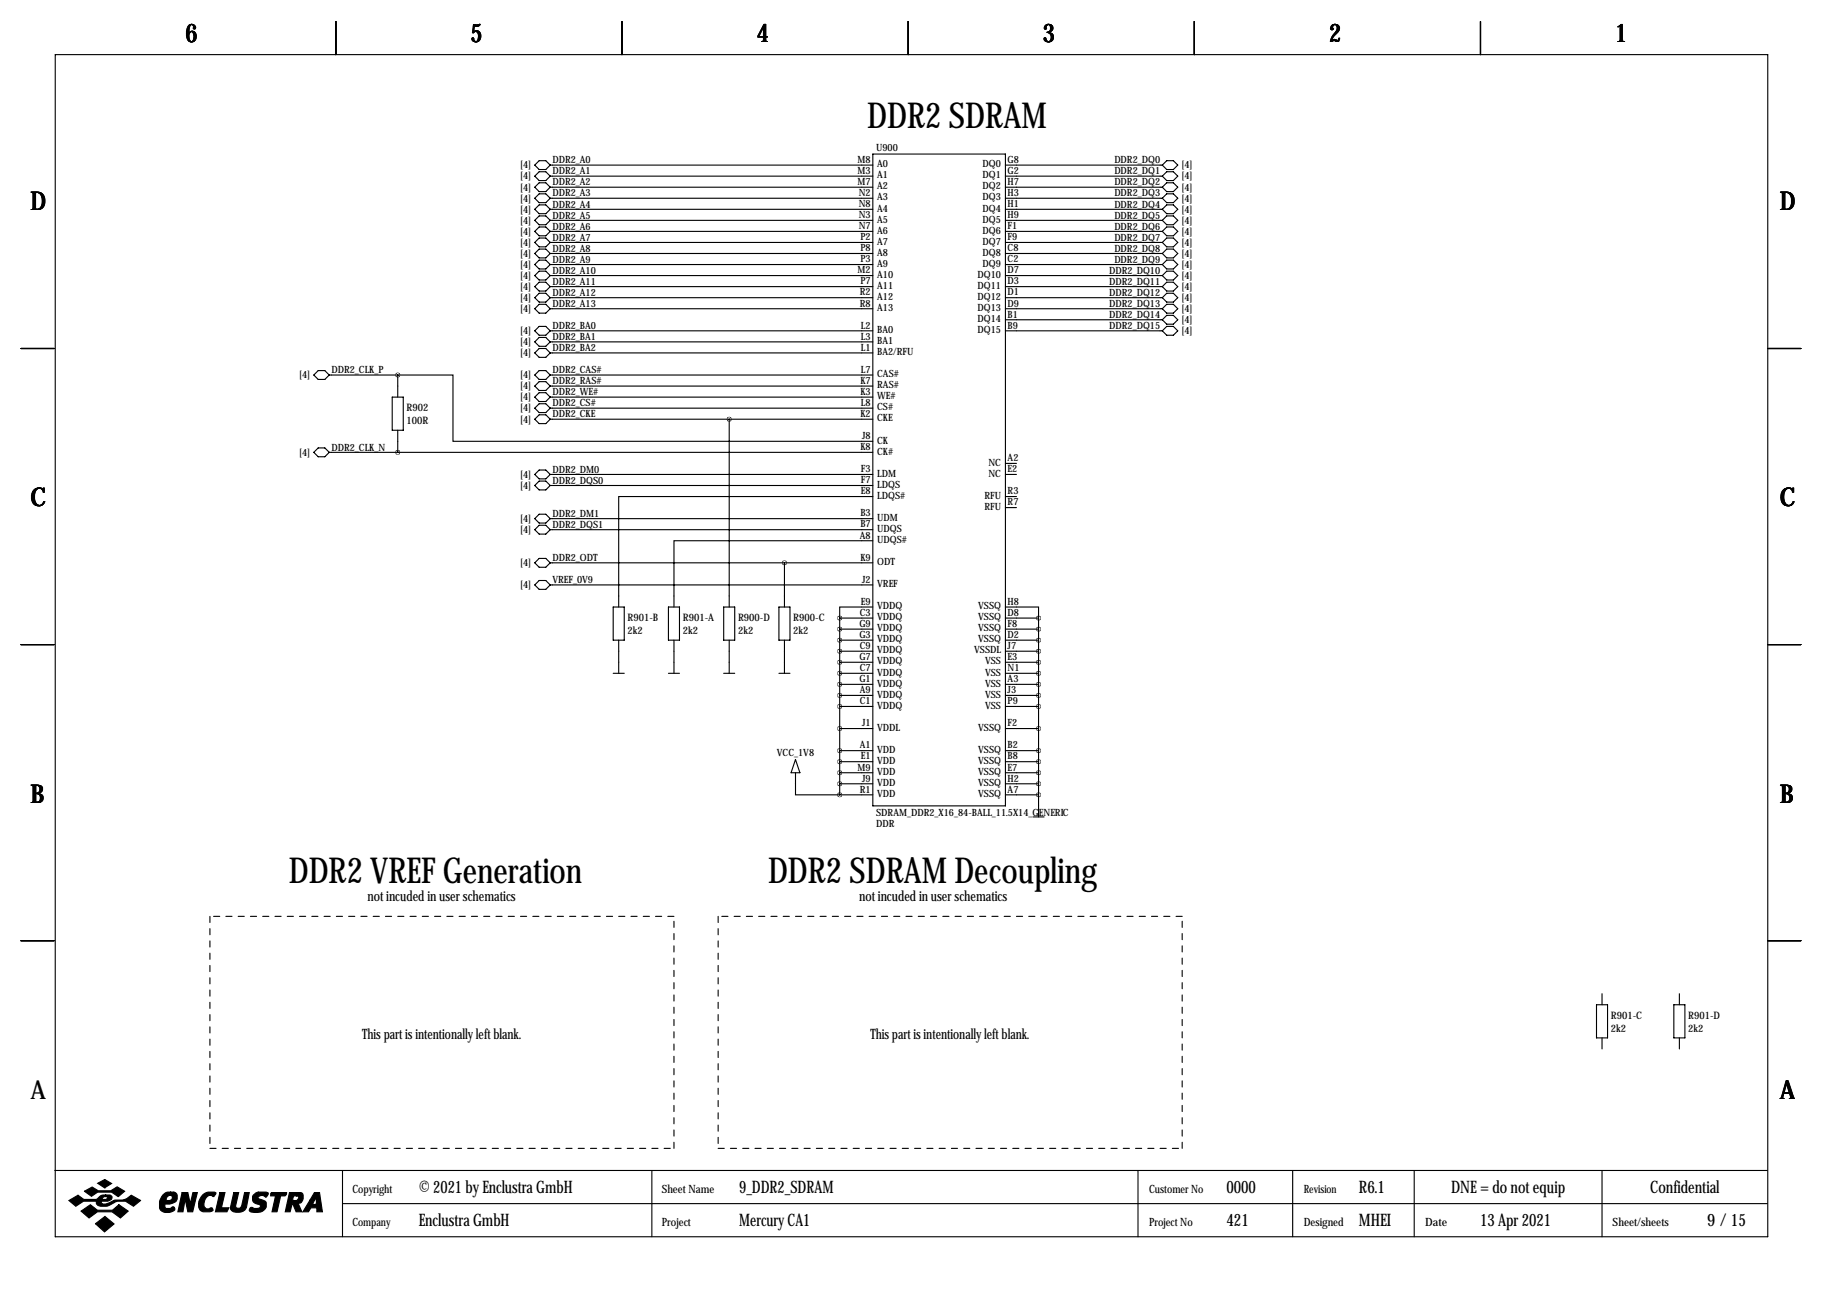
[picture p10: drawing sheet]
<svg xmlns="http://www.w3.org/2000/svg" width="419mm" height="297mm" viewBox="0 0 419 297" stroke-linecap="round" stroke-linejoin="round" font-family="sans-serif">
<g fill="none" stroke="#000" stroke-width=".25">
<path d="M12.7 12.6h393.7v271.7h-393.7zM77.2 4.9v7.7M143 4.9v7.7M208.8 4.9v7.7M274.6 4.9v7.7M340.4 4.9v7.7M124 36.9h1.5l1 1.1-1 1h-1.5l-1.1-1zM124 39.5h1.5l1 1-1 1h-1.5l-1.1-1zM126.5 38h74.2M200.7 35.4h30.4v149.9h-30.4zM231.1 38h36.1M268.2 36.9h1.5l1.1 1.1-1.1 1h-1.5l-1-1z"/>
<path d="M268.2 39.5h1.5l1.1 1-1.1 1h-1.5l-1-1zM124 59.8h1.5l1 1-1 1h-1.5l-1.1-1zM124 57.3h1.5l1 1-1 1h-1.5l-1.1-1zM124 49.6h1.5l1 1.1-1 1h-1.5l-1.1-1zM124 52.2h1.5l1 1-1 1h-1.5l-1.1-1zM124 44.6h1.5l1 1-1 1h-1.5l-1.1-1zM124 47.1h1.5l1 1-1 1h-1.5l-1.1-1zM124 54.7h1.5l1 1-1 1.1h-1.5l-1.1-1.1zM124 42h1.5l1 1-1 1.1h-1.5l-1.1-1.1zM126.5 40.5h74.2M126.5 43h74.2M126.5 45.6h74.2"/>
<path d="M126.5 48.1h74.2M126.5 50.7h74.2M126.5 53.2h74.2M126.5 55.7h74.2M126.5 58.3h74.2M231.1 40.5h36.1M231.1 43h36.1M231.1 45.6h36.1M231.1 48.1h36.1M231.1 50.7h36.1M231.1 53.2h36.1M231.1 55.7h36.1"/>
<path d="M231.1 58.3h36.1M268.2 59.8h1.5l1.1 1-1.1 1h-1.5l-1-1zM268.2 57.3h1.5l1.1 1-1.1 1h-1.5l-1-1zM268.2 49.6h1.5l1.1 1.1-1.1 1h-1.5l-1-1zM268.2 52.2h1.5l1.1 1-1.1 1h-1.5l-1-1zM268.2 44.6h1.5l1.1 1-1.1 1h-1.5l-1-1zM268.2 47.1h1.5l1.1 1-1.1 1h-1.5l-1-1zM268.2 54.7h1.5l1.1 1-1.1 1.1h-1.5l-1-1.1zM268.2 42h1.5l1.1 1-1.1 1.1h-1.5l-1-1.1zM124 70h1.5l1 1-1 1h-1.5l-1.1-1zM124 64.9h1.5l1 1-1 1h-1.5l-1.1-1zM124 67.4h1.5l1 1-1 1.1h-1.5l-1.1-1.1z"/>
<path d="M124 75h1.5l1 1.1-1 1h-1.5l-1.1-1zM124 62.3h1.5l1 1.1-1 1h-1.5l-1.1-1zM124 77.6h1.5l1 1-1 1h-1.5l-1.1-1zM126.5 60.8h74.2M126.5 63.4h74.2M126.5 65.9h74.2M126.5 68.4h74.2M126.5 71h74.2M126.5 76.1h74.2M126.5 78.6h74.2M231.1 60.8h36.1M231.1 63.4h36.1"/>
<path d="M231.1 65.9h36.1M231.1 68.4h36.1M231.1 71h36.1M231.1 76.1h36.1M231.1 73.5h36.1M268.2 70h1.5l1.1 1-1.1 1h-1.5l-1-1zM268.2 72.5h1.5l1.1 1-1.1 1h-1.5l-1-1zM268.2 64.9h1.5l1.1 1-1.1 1h-1.5l-1-1zM268.2 67.4h1.5l1.1 1-1.1 1.1h-1.5l-1-1.1zM268.2 75h1.5l1.1 1.1-1.1 1h-1.5l-1-1zM268.2 62.3h1.5l1.1 1.1-1.1 1h-1.5l-1-1zM4.8 80.1h7.6"/>
<path d="M72.1 86.2l1.1-1h1.5l1 1-1 1h-1.5zM75.7 86.2h15.7M90.2 91.3h2.5v7.6h-2.5zM91.4 86.2h12.7v15.3h96.6M91.4 86.2v5.1M91.4 98.9v5.1M124 80.1h1.5l1 1-1 1.1h-1.5l-1.1-1.1zM124 85.2h1.5l1 1-1 1h-1.5l-1.1-1zM124 87.7h1.5l1 1.1-1 1h-1.5l-1.1-1zM124 90.3h1.5l1 1-1 1h-1.5l-1.1-1zM124 92.8h1.5l1 1-1 1.1h-1.5l-1.1-1.1zM124 95.4h1.5l1 1-1 1h-1.5l-1.1-1z"/>
<path d="M126.5 91.3h74.2M126.5 81.1h74.2M126.5 86.2h74.2M126.5 88.8h74.2M126.5 93.8h74.2M126.5 96.4h74.2M167.6 96.4v43.2M406.4 80.1h7.6M73.2 103h1.5l1 1-1 1h-1.5l-1.1-1zM75.7 104h125M124 118.2h1.5l1 1-1 1.1h-1.5l-1.1-1.1zM124 108.1h1.5l1 1-1 1h-1.5l-1.1-1z"/>
<path d="M124 110.6h1.5l1 1-1 1h-1.5l-1.1-1zM126.5 109.1h74.2M126.5 111.6h74.2M126.5 119.2h74.2M200.7 114.2h-58.5v25.4M231.1 109.1h2.6M231.1 114.2h2.6M231.1 106.5h2.6M231.1 116.7h2.6M122.9 129.4l1.1-1h1.5l1 1-1 1h-1.5zM124 120.8h1.5l1 1-1 1h-1.5l-1.1-1zM124 133.5h1.5l1 1-1 1h-1.5l-1.1-1z"/>
<path d="M126.5 121.8h74.2M126.5 129.4h74.2M126.5 134.5h74.2M141 139.6h2.5v7.6h-2.5zM153.7 139.6h2.5v7.6h-2.5zM166.4 139.6h2.5v7.6h-2.5zM179.1 139.6h2.5v7.6h-2.5zM180.3 129.4v10.2M200.7 139.6h-7.7v2.5M200.7 124.3h-45.8v15.3M231.1 139.6h7.7v2.5M4.8 148.2h7.6"/>
<path d="M141 154.8h2.5M142.2 147.2v7.6M153.7 154.8h2.5M154.9 147.2v7.6M166.4 154.8h2.5M167.6 147.2v7.6M179.1 154.8h2.5M180.3 147.2v7.6M193 147.2h7.7M193 142.1h7.7M193 144.6h7.7M193 149.7h7.7"/>
<path d="M193 152.3h7.7M193 154.8h7.7M193 157.3h7.7M193 159.9h7.7M193 142.1v40.6M231.1 147.2h7.7M231.1 142.1h7.7M231.1 144.6h7.7M231.1 149.7h7.7M231.1 152.3h7.7M231.1 154.8h7.7M231.1 157.3h7.7"/>
<path d="M231.1 159.9h7.7M238.8 142.1v45.7M406.4 148.2h7.6M182.9 177.7v5h10.1M182.9 174.6l1 3.1h-2zM193 162.4h7.7M193 167.5h7.7M193 172.6h7.7M193 175.1h7.7M193 177.7h7.7M231.1 162.4h7.7M231.1 167.5h7.7"/>
<path d="M231.1 172.6h7.7M231.1 175.1h7.7M231.1 177.7h7.7M193 180.2h7.7M193 182.7h7.7M231.1 180.2h7.7M231.1 182.7h7.7M237.5 187.8h2.5M4.8 216.3h7.6M406.4 216.3h7.6M367 231h2.6v7.6h-2.6zM368.3 228.5v2.5"/>
<path d="M368.3 238.6v2.6M384.8 231h2.5v7.6h-2.5zM386.1 228.5v2.5M386.1 238.6v2.6M12.6 269.1h393.7M78.7 269.1v15.2M78.7 276.7h327.6M149.9 269.1v15.2M261.6 269.1v15.2M297.2 269.1v15.2M325.1 269.1v15.2M368.3 269.1v15.2"/>
</g>
<g fill="#000" stroke="#000" stroke-width=".25">
<path d="M15.8 276l2.1-1.2 1.4 1h2.8l.3-.2a1.77 1.77 0 0 1 1.9-.9v.4l-.6 .2-.2 .5h.9l.3-.6-.4-.1v-.4h.9a.59 .59 0 0 1 .6 .7l-.2 .4-.8 .4h-1.4l-.1 .1 .1 .4a3.2 3.2 0 0 0 2.7-.7l.3-.1a4 4 0 0 0 3.8-1.1l2.1 1.2-1.6 1.3a4 4 0 0 0-5.5-.2 2.66 2.66 0 0 1-2.9-.2l-.1-.7h-3l-1.8 1.1zM19.4 273.9l1.8-1 1.4 .9h2.9l1.4-.9 1.8 1-1.5 1.2-1.5-1h-3.2l-1.5 .9zM22.5 272l1.6-.8 1.6 .9-1.6 1zM18.6 278.4l2.2-1.4 1.6 1.2h3.5l1.4-1.2 2.2 1.4-1.8 1.6-1.9-1.4h-3.4l-1.9 1.4zM37.4 274.7a1.75 1.75 0 0 1 1.8-.6v.7a.82 .82 0 0 0-.8 1.2h.6a.6 .6 0 0 0 .6-.5 .6 .6 0 0 0-.4-.7v-.7h.8l.5 .3a1.61 1.61 0 0 1 0 1.7 1.61 1.61 0 0 1-1.5 .7h-1v.9l.2 .1h.9l.7-.4 .4 .4a1.06 1.06 0 0 1-1.3 1 1.82 1.82 0 0 1-2.2-1.1 3.5 3.5 0 0 1 .7-3zM41.9 274.2h1.3l.5 2.6 .6-2.6h1.1l-1.1 4.4h-1.1l-.6-2.9-.5 2.9h-1.2zM46.7 274.6a2.78 2.78 0 0 1 2.9-.4l-.4 .9a1.32 1.32 0 0 0-2.1 .8l-.2 .8a.98 .98 0 0 0 1.1 1.2 .55 .55 0 0 1 .6-.2 .55 .55 0 0 1 .4 .6l-.7 .3-1.8-.1a1.79 1.79 0 0 1-.8-2.3zM50.5 274.2h1.2l-.8 3.5h1.7l-.4 .9h-2.7zM53.7 274.2h1.2l-.7 3.1a.73 .73 0 0 0 .7 .5 .73 .73 0 0 0 .7-.6l.6-3h1.1l-.7 3.4a2.28 2.28 0 0 1-3.6 .4v-.4zM58.3 274.7l.8-.6h2.1l.5 .2v.2l-.6 .7a.96 .96 0 0 0-1-.4 .96 .96 0 0 0-.8 .6l1.7 .8a1.71 1.71 0 0 1-.1 1.8 1.71 1.71 0 0 1-1.7 .8l-1.4-.2a.51 .51 0 0 1-.4-.7 .51 .51 0 0 1 .8-.2l1 .1a.52 .52 0 0 0 .6-.2 .52 .52 0 0 0-.2-.7 1.39 1.39 0 0 1-1.4-.6 1.39 1.39 0 0 1 .1-1.6zM62.2 274.4l.2-.2h3.5l-.1 .4-.3 .3h-1l-.8 3.7h-1.2l.8-3.7h-1.1zM66.5 274.2h1.7v.7h-.7l-.2 1.1h.9l.3-.3a.44 .44 0 0 0 .1-.5 .44 .44 0 0 0-.4-.3v-.7h1l.3 .2 .2 .3v.9a1.03 1.03 0 0 1-1.2 1l.9 2h-1.3l-.8-1.8h-.1l-.5 1.8h-1.1z"/>
<path d="M72.3 274.2h1.2l.6 4.4h-1.3v-.9h-1.3l-.6 .9h-1.3l1.7-2.7h1l-.4 .8 .2 .2h.4l.2-.2v-1.5l-.4 .7h-1zM21.9 281.3l2.2-1.6 2.1 1.7-2.2 1.8z"/>
</g>
<path d="M48.3 210.7v53.3M154.9 210.7h-106.6M165.1 210.7v53.3M271.8 210.7h-106.7M48.3 264h106.6M154.9 264v-53.3M165.1 264h106.7M271.8 264v-53.3" fill="none" stroke="#000" stroke-width=".25" stroke-dasharray="1.4 1.4"/>
<path d="M193 157.3a.05 .05 0 0 0 .1 0 .05 .05 0 0 0-.1 0zM193 154.8a.05 .05 0 0 0 .1 0 .05 .05 0 0 0-.1 0zM193 152.3a.05 .05 0 0 0 .1 0 .05 .05 0 0 0-.1 0zM193 149.7a.05 .05 0 0 0 .1 0 .05 .05 0 0 0-.1 0zM193 147.2a.05 .05 0 0 0 .1 0 .05 .05 0 0 0-.1 0zM193 144.6a.05 .05 0 0 0 .1 0 .05 .05 0 0 0-.1 0zM193 142.1a.05 .05 0 0 0 .1 0 .05 .05 0 0 0-.1 0zM193 177.7a.05 .05 0 0 0 .1 0 .05 .05 0 0 0-.1 0zM193 175.1a.05 .05 0 0 0 .1 0 .05 .05 0 0 0-.1 0zM193 172.6a.05 .05 0 0 0 .1 0 .05 .05 0 0 0-.1 0zM238.7 157.3a.05 .05 0 0 0 .1 0 .05 .05 0 0 0-.1 0zM238.7 154.8a.05 .05 0 0 0 .1 0 .05 .05 0 0 0-.1 0zM238.7 152.3a.05 .05 0 0 0 .1 0 .05 .05 0 0 0-.1 0zM238.7 149.7a.05 .05 0 0 0 .1 0 .05 .05 0 0 0-.1 0zM238.7 147.2a.05 .05 0 0 0 .1 0 .05 .05 0 0 0-.1 0zM238.7 144.6a.05 .05 0 0 0 .1 0 .05 .05 0 0 0-.1 0zM238.7 142.1a.05 .05 0 0 0 .1 0 .05 .05 0 0 0-.1 0zM238.7 177.7a.05 .05 0 0 0 .1 0 .05 .05 0 0 0-.1 0zM238.7 175.1a.05 .05 0 0 0 .1 0 .05 .05 0 0 0-.1 0zM238.7 172.6a.05 .05 0 0 0 .1 0 .05 .05 0 0 0-.1 0zM193 159.9a.05 .05 0 0 0 .1 0 .05 .05 0 0 0-.1 0zM238.7 159.9a.05 .05 0 0 0 .1 0 .05 .05 0 0 0-.1 0zM238.7 180.2a.05 .05 0 0 0 .1 0 .05 .05 0 0 0-.1 0zM91.4 86.2a.05 .05 0 0 0 .1 0 .05 .05 0 0 0-.1 0zM91.4 104a.05 .05 0 0 0 .1 0 .05 .05 0 0 0-.1 0zM193 180.2a.05 .05 0 0 0 .1 0 .05 .05 0 0 0-.1 0zM193 167.5a.05 .05 0 0 0 .1 0 .05 .05 0 0 0-.1 0zM193 162.4a.05 .05 0 0 0 .1 0 .05 .05 0 0 0-.1 0zM238.7 182.7a.05 .05 0 0 0 .1 0 .05 .05 0 0 0-.1 0zM238.7 167.5a.05 .05 0 0 0 .1 0 .05 .05 0 0 0-.1 0zM238.7 162.4a.05 .05 0 0 0 .1 0 .05 .05 0 0 0-.1 0zM167.6 96.4a.05 .05 0 0 0 .1 0 .05 .05 0 0 0-.1 0zM180.3 129.4a.05 .05 0 0 0 .1 0 .05 .05 0 0 0-.1 0zM193 182.7a.05 .05 0 0 0 .1 0 .05 .05 0 0 0-.1 0z" fill="#000" stroke="#000" stroke-width="1"/>
<g font-size="8.2">
<text x="199.3" y="29.3">DDR2 SDRAM</text>
<text x="66.4" y="203.1">DDR2 VREF Generation</text>
<text x="176.6" y="203.1">DDR2 SDRAM Decoupling</text>
</g>
<g font-size="5.9">
<text x="42.7" y="9.8">6</text>
<text x="108.2" y="9.8">5</text>
<text x="174" y="9.8">4</text>
<text x="239.8" y="9.8">3</text>
<text x="305.6" y="9.8">2</text>
<text x="371.3" y="9.8">1</text>
<text x="7" y="48.4">D</text>
<text x="409.2" y="48.4">D</text>
<text x="7" y="116.4">C</text>
<text x="409.2" y="116.4">C</text>
<text x="7" y="184.5">B</text>
<text x="409.2" y="184.5">B</text>
<text x="7" y="252.6">A</text>
<text x="409.2" y="252.6">A</text>
</g>
<g font-size="4">
<text x="96.3" y="274.2">© 2021 by Enclustra GmbH</text>
<text x="169.9" y="274.2">9_DDR2_SDRAM</text>
<text x="281.9" y="274.2">0000</text>
<text x="312.4" y="274.2">R6.1</text>
<text x="333.6" y="274.2">DNE = do not equip</text>
<text x="379.4" y="274.2">Confidential</text>
<text x="96.3" y="281.8">Enclustra GmbH</text>
<text x="169.9" y="281.8">Mercury CA1</text>
<text x="281.9" y="281.8">421</text>
<text x="312.4" y="281.8">MHEI</text>
<text x="340.3" y="281.8">13 Apr 2021</text>
<text x="392.5" y="281.8">9 / 15</text>
</g>
<g font-size="3.3">
<text x="84.5" y="207.1">not incuded in user schematics</text>
<text x="197.5" y="207.1">not incuded in user schematics</text>
<text x="83.3" y="238.9">This part is intentionally left blank.</text>
<text x="200.1" y="238.9">This part is intentionally left blank.</text>
</g>
<g font-size="2.6">
<text x="81" y="274.2">Copyright</text>
<text x="152.1" y="274.2">Sheet Name</text>
<text x="264.2" y="274.2">Customer No</text>
<text x="299.7" y="274.2">Revision</text>
<text x="81" y="281.8">Company</text>
<text x="152.1" y="281.8">Project</text>
<text x="264.2" y="281.8">Project No</text>
<text x="299.7" y="281.8">Designed</text>
<text x="327.7" y="281.8">Date</text>
<text x="370.7" y="281.8">Sheet/sheets</text>
</g>
<g font-size="2.4">
<text x="93.5" y="94.6">R902</text>
<text x="93.5" y="97.5">100R</text>
<text x="144.3" y="142.9">R901-B</text>
<text x="157" y="142.9">R901-A</text>
<text x="169.7" y="142.9">R900-D</text>
<text x="182.4" y="142.9">R900-C</text>
<text x="144.3" y="145.7">2k2</text>
<text x="157" y="145.7">2k2</text>
<text x="169.7" y="145.7">2k2</text>
<text x="182.4" y="145.7">2k2</text>
<text x="370.3" y="234.3">R901-C</text>
<text x="370.3" y="237.2">2k2</text>
<text x="388.1" y="234.3">R901-D</text>
<text x="388.1" y="237.2">2k2</text>
</g>
<g font-size="2.3">
<text x="201.4" y="34.7">U900</text>
<text x="119.6" y="38.7">[4]</text>
<text x="119.6" y="41.3">[4]</text>
<text x="127" y="37.6">DDR2_A0</text>
<text x="127" y="40.1">DDR2_A1</text>
<text x="197.2" y="37.5">M8</text>
<text x="197.2" y="40">M3</text>
<text x="201.7" y="38.5">A0</text>
<text x="201.7" y="41">A1</text>
<text x="225.9" y="38.5">DQ0</text>
<text x="225.9" y="41">DQ1</text>
<text x="231.6" y="37.5">G8</text>
<text x="231.6" y="40">G2</text>
<text x="256.2" y="37.6">DDR2_DQ0</text>
<text x="256.2" y="40.1">DDR2_DQ1</text>
<text x="271.6" y="38.7">[4]</text>
<text x="271.6" y="41.3">[4]</text>
<text x="119.6" y="43.8">[4]</text>
<text x="119.6" y="46.3">[4]</text>
<text x="127" y="42.6">DDR2_A2</text>
<text x="127" y="45.2">DDR2_A3</text>
<text x="127" y="47.7">DDR2_A4</text>
<text x="197.2" y="42.5">M7</text>
<text x="197.4" y="45.1">N2</text>
<text x="197.4" y="47.6">N8</text>
<text x="201.7" y="43.6">A2</text>
<text x="201.7" y="46.1">A3</text>
<text x="225.9" y="43.6">DQ2</text>
<text x="225.9" y="46.1">DQ3</text>
<text x="231.6" y="42.5">H7</text>
<text x="231.6" y="45.1">H3</text>
<text x="231.6" y="47.6">H1</text>
<text x="256.2" y="45.2">DDR2_DQ3</text>
<text x="256.2" y="47.7">DDR2_DQ4</text>
<text x="256.2" y="42.6">DDR2_DQ2</text>
<text x="271.6" y="46.3">[4]</text>
<text x="271.6" y="43.8">[4]</text>
<text x="119.6" y="48.9">[4]</text>
<text x="119.6" y="51.4">[4]</text>
<text x="119.6" y="54">[4]</text>
<text x="127" y="50.3">DDR2_A5</text>
<text x="127" y="52.8">DDR2_A6</text>
<text x="197.4" y="50.2">N3</text>
<text x="197.4" y="52.7">N7</text>
<text x="201.7" y="48.6">A4</text>
<text x="201.7" y="51.2">A5</text>
<text x="201.7" y="53.7">A6</text>
<text x="225.9" y="48.6">DQ4</text>
<text x="225.9" y="51.2">DQ5</text>
<text x="225.9" y="53.7">DQ6</text>
<text x="231.6" y="50.2">H9</text>
<text x="231.6" y="52.7">F1</text>
<text x="256.2" y="50.3">DDR2_DQ5</text>
<text x="256.2" y="52.8">DDR2_DQ6</text>
<text x="271.6" y="51.4">[4]</text>
<text x="271.6" y="54">[4]</text>
<text x="271.6" y="48.9">[4]</text>
<text x="119.6" y="56.5">[4]</text>
<text x="119.6" y="59">[4]</text>
<text x="127" y="55.3">DDR2_A7</text>
<text x="127" y="57.9">DDR2_A8</text>
<text x="197.8" y="55.2">P2</text>
<text x="197.8" y="57.8">P8</text>
<text x="201.7" y="56.3">A7</text>
<text x="201.7" y="58.8">A8</text>
<text x="225.9" y="56.3">DQ7</text>
<text x="225.9" y="58.8">DQ8</text>
<text x="231.6" y="55.2">F9</text>
<text x="231.6" y="57.8">C8</text>
<text x="256.2" y="57.9">DDR2_DQ8</text>
<text x="256.2" y="55.3">DDR2_DQ7</text>
<text x="271.6" y="59">[4]</text>
<text x="271.6" y="56.5">[4]</text>
<text x="119.6" y="61.6">[4]</text>
<text x="119.6" y="64.1">[4]</text>
<text x="127" y="60.4">DDR2_A9</text>
<text x="127" y="63">DDR2_A10</text>
<text x="127" y="65.5">DDR2_A11</text>
<text x="197.2" y="62.9">M2</text>
<text x="197.8" y="60.3">P3</text>
<text x="197.8" y="65.4">P7</text>
<text x="201.7" y="61.3">A9</text>
<text x="201.7" y="63.9">A10</text>
<text x="224.7" y="63.9">DQ10</text>
<text x="225.9" y="61.3">DQ9</text>
<text x="231.6" y="60.3">C2</text>
<text x="231.6" y="62.9">D7</text>
<text x="231.6" y="65.4">D3</text>
<text x="255" y="65.5">DDR2_DQ11</text>
<text x="255" y="63">DDR2_DQ10</text>
<text x="256.2" y="60.4">DDR2_DQ9</text>
<text x="271.6" y="61.6">[4]</text>
<text x="271.6" y="64.1">[4]</text>
<text x="119.6" y="66.7">[4]</text>
<text x="119.6" y="69.2">[4]</text>
<text x="119.6" y="71.7">[4]</text>
<text x="127" y="68">DDR2_A12</text>
<text x="127" y="70.6">DDR2_A13</text>
<text x="197.7" y="67.9">R2</text>
<text x="197.7" y="70.5">R8</text>
<text x="201.7" y="66.4">A11</text>
<text x="201.7" y="69">A12</text>
<text x="201.7" y="71.5">A13</text>
<text x="224.7" y="66.4">DQ11</text>
<text x="224.7" y="69">DQ12</text>
<text x="224.7" y="71.5">DQ13</text>
<text x="231.6" y="67.9">D1</text>
<text x="231.6" y="70.5">D9</text>
<text x="255" y="70.6">DDR2_DQ13</text>
<text x="255" y="68">DDR2_DQ12</text>
<text x="271.6" y="71.7">[4]</text>
<text x="271.6" y="66.7">[4]</text>
<text x="271.6" y="69.2">[4]</text>
<text x="119.6" y="76.8">[4]</text>
<text x="127" y="75.7">DDR2_BA0</text>
<text x="197.9" y="75.6">L2</text>
<text x="201.7" y="76.6">BA0</text>
<text x="224.7" y="74">DQ14</text>
<text x="224.7" y="76.6">DQ15</text>
<text x="231.6" y="73">B1</text>
<text x="231.6" y="75.6">B9</text>
<text x="255" y="73.1">DDR2_DQ14</text>
<text x="255" y="75.7">DDR2_DQ15</text>
<text x="271.6" y="74.3">[4]</text>
<text x="271.6" y="76.8">[4]</text>
<text x="119.6" y="79.4">[4]</text>
<text x="119.6" y="81.9">[4]</text>
<text x="127" y="78.2">DDR2_BA1</text>
<text x="127" y="80.7">DDR2_BA2</text>
<text x="197.9" y="78.1">L3</text>
<text x="197.9" y="80.6">L1</text>
<text x="201.7" y="79.1">BA1</text>
<text x="201.7" y="81.7">BA2/RFU</text>
<text x="68.8" y="87">[4]</text>
<text x="76.2" y="85.8">DDR2_CLK_P</text>
<text x="119.6" y="87">[4]</text>
<text x="119.6" y="89.5">[4]</text>
<text x="127" y="85.8">DDR2_CAS#</text>
<text x="127" y="88.4">DDR2_RAS#</text>
<text x="197.8" y="88.3">K7</text>
<text x="197.9" y="85.7">L7</text>
<text x="201.7" y="86.7">CAS#</text>
<text x="201.7" y="89.3">RAS#</text>
<text x="119.6" y="92.1">[4]</text>
<text x="119.6" y="94.6">[4]</text>
<text x="127" y="90.9">DDR2_WE#</text>
<text x="127" y="93.4">DDR2_CS#</text>
<text x="127" y="96">DDR2_CKE</text>
<text x="197.8" y="90.8">K3</text>
<text x="197.8" y="95.9">K2</text>
<text x="197.9" y="93.3">L8</text>
<text x="201.7" y="91.8">WE#</text>
<text x="201.7" y="94.4">CS#</text>
<text x="119.6" y="97.1">[4]</text>
<text x="198.2" y="101">J8</text>
<text x="201.7" y="96.9">CKE</text>
<text x="201.7" y="102">CK</text>
<text x="68.8" y="104.8">[4]</text>
<text x="76.2" y="103.6">DDR2_CLK_N</text>
<text x="197.8" y="103.5">K8</text>
<text x="201.7" y="104.5">CK#</text>
<text x="227.2" y="107.1">NC</text>
<text x="231.6" y="106">A2</text>
<text x="119.6" y="109.8">[4]</text>
<text x="119.6" y="112.4">[4]</text>
<text x="127" y="108.7">DDR2_DM0</text>
<text x="127" y="111.2">DDR2_DQS0</text>
<text x="197.9" y="108.6">F3</text>
<text x="197.9" y="111.1">F7</text>
<text x="197.9" y="113.7">E8</text>
<text x="201.7" y="109.6">LDM</text>
<text x="201.7" y="112.1">LDQS</text>
<text x="227.2" y="109.6">NC</text>
<text x="231.6" y="108.6">E2</text>
<text x="231.6" y="113.7">R3</text>
<text x="127" y="118.8">DDR2_DM1</text>
<text x="197.8" y="118.7">B3</text>
<text x="201.7" y="114.7">LDQS#</text>
<text x="201.7" y="119.8">UDM</text>
<text x="226.3" y="114.7">RFU</text>
<text x="226.3" y="117.2">RFU</text>
<text x="231.6" y="116.2">R7</text>
<text x="119.6" y="120">[4]</text>
<text x="119.6" y="122.5">[4]</text>
<text x="127" y="121.4">DDR2_DQS1</text>
<text x="197.7" y="123.8">A8</text>
<text x="197.8" y="121.3">B7</text>
<text x="201.7" y="122.3">UDQS</text>
<text x="201.7" y="124.8">UDQS#</text>
<text x="119.6" y="130.2">[4]</text>
<text x="127" y="129">DDR2_ODT</text>
<text x="197.8" y="128.9">K9</text>
<text x="201.7" y="129.9">ODT</text>
<text x="119.6" y="135.2">[4]</text>
<text x="127" y="134.1">VREF_0V9</text>
<text x="198.2" y="134">J2</text>
<text x="201.7" y="135">VREF</text>
<text x="197.7" y="141.6">C3</text>
<text x="197.9" y="139.1">E9</text>
<text x="201.7" y="140.1">VDDQ</text>
<text x="201.7" y="142.6">VDDQ</text>
<text x="224.9" y="140.1">VSSQ</text>
<text x="224.9" y="142.6">VSSQ</text>
<text x="231.6" y="139.1">H8</text>
<text x="231.6" y="141.6">D8</text>
<text x="197.6" y="144.1">G9</text>
<text x="197.6" y="146.7">G3</text>
<text x="197.7" y="149.2">C9</text>
<text x="201.7" y="145.2">VDDQ</text>
<text x="201.7" y="147.7">VDDQ</text>
<text x="224.9" y="145.2">VSSQ</text>
<text x="224.9" y="147.7">VSSQ</text>
<text x="231.6" y="144.1">F8</text>
<text x="231.6" y="146.7">D2</text>
<text x="231.6" y="149.2">J7</text>
<text x="197.6" y="151.8">G7</text>
<text x="197.7" y="154.3">C7</text>
<text x="201.7" y="150.2">VDDQ</text>
<text x="201.7" y="152.8">VDDQ</text>
<text x="201.7" y="155.3">VDDQ</text>
<text x="224" y="150.2">VSSDL</text>
<text x="226.5" y="152.8">VSS</text>
<text x="226.5" y="155.3">VSS</text>
<text x="231.6" y="151.8">E3</text>
<text x="231.6" y="154.3">N1</text>
<text x="197.6" y="156.8">G1</text>
<text x="197.7" y="159.4">A9</text>
<text x="197.7" y="161.9">C1</text>
<text x="201.7" y="157.9">VDDQ</text>
<text x="201.7" y="160.4">VDDQ</text>
<text x="226.5" y="157.9">VSS</text>
<text x="226.5" y="160.4">VSS</text>
<text x="231.6" y="156.8">A3</text>
<text x="231.6" y="159.4">J3</text>
<text x="231.6" y="161.9">P9</text>
<text x="198.2" y="167">J1</text>
<text x="201.7" y="162.9">VDDQ</text>
<text x="226.5" y="162.9">VSS</text>
<text x="231.6" y="167">F2</text>
<text x="178.6" y="173.8">VCC_1V8</text>
<text x="197.7" y="172.1">A1</text>
<text x="201.7" y="168">VDDL</text>
<text x="201.7" y="173.1">VDD</text>
<text x="224.9" y="173.1">VSSQ</text>
<text x="224.9" y="168">VSSQ</text>
<text x="231.6" y="172.1">B2</text>
<text x="197.2" y="177.2">M9</text>
<text x="197.9" y="174.6">E1</text>
<text x="198.2" y="179.7">J9</text>
<text x="201.7" y="175.6">VDD</text>
<text x="201.7" y="178.2">VDD</text>
<text x="224.9" y="175.6">VSSQ</text>
<text x="224.9" y="178.2">VSSQ</text>
<text x="231.6" y="174.6">B8</text>
<text x="231.6" y="177.2">E7</text>
<text x="231.6" y="179.7">H2</text>
<text x="197.7" y="182.2">R1</text>
<text x="201.7" y="180.7">VDD</text>
<text x="201.7" y="183.3">VDD</text>
<text x="224.9" y="180.7">VSSQ</text>
<text x="224.9" y="183.3">VSSQ</text>
<text x="231.6" y="182.2">A7</text>
<text x="201.4" y="187.6">SDRAM_DDR2_X16_84-BALL_11.5X14_GENERIC</text>
<text x="201.4" y="190.1">DDR</text>
</g>
</svg>
